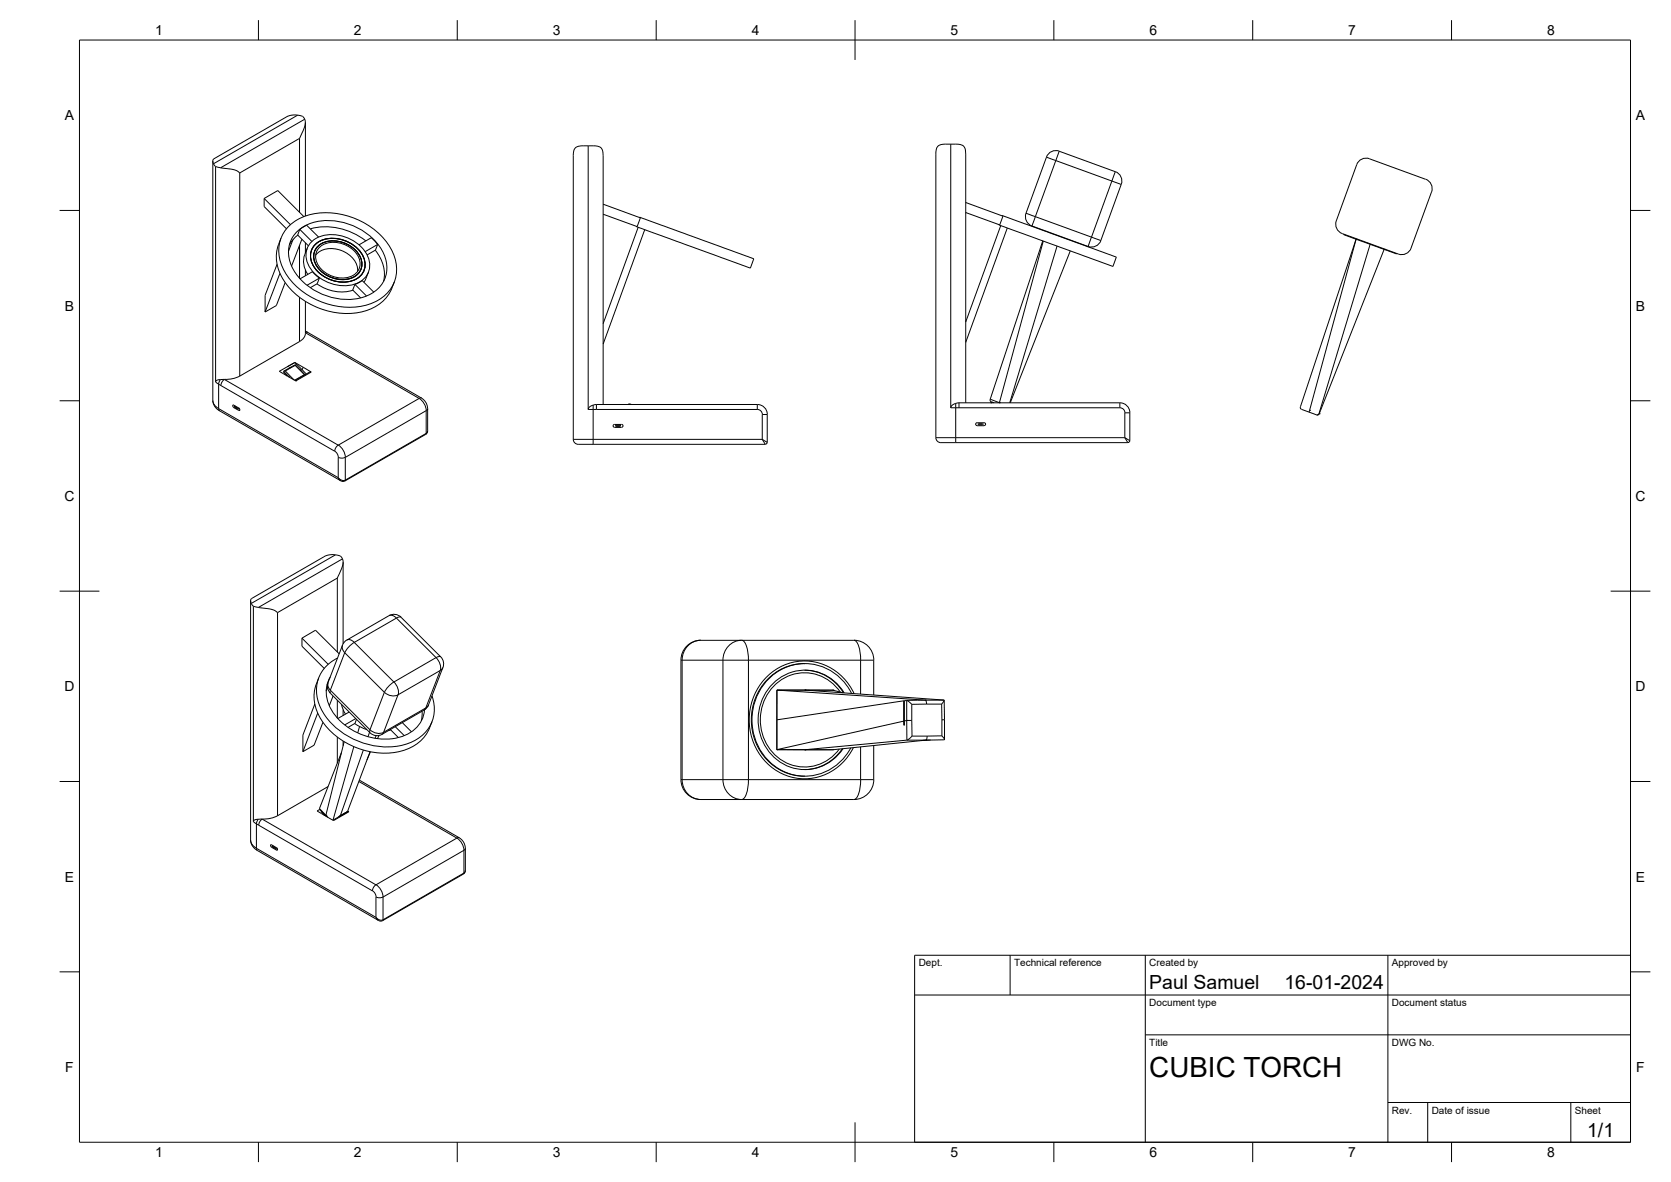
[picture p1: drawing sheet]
<svg xmlns="http://www.w3.org/2000/svg" width="420mm" height="297mm" viewBox="0 0 420 297" stroke-linecap="round" stroke-linejoin="round" font-family="sans-serif">
<!-- layer: Visible -->
<g fill="none" stroke="#000" stroke-width=".25">
<path d="M75.3 34.8l1.2-2.7a2.06 2.06 0 0 0 0-2.3 2.06 2.06 0 0 0-2-.9h-1.1l-1.1 .3-18.5 10.7a1.3 1.3 0 0 0 .4 2M76.8 30.8v23.5M144.7 37.2a4.4 4.4 0 0 1 3.2-.6v66.3a1.96 1.96 0 0 1 2.1-1.3h40.4a2.48 2.48 0 0 1 2.5 2.6v6.9l-.2 .5h-.3l-46.1 .1a1.76 1.76 0 0 1-2.2-1.3v-71.6l.2-1.1zM147.9 36.6h1.2a2.03 2.03 0 0 1 2.6 2.5v62.5M239.1 36.2h-1.3a2.03 2.03 0 0 0-2.5 2.5v71.3a1.77 1.77 0 0 0 2.2 1.2h46.1M239.1 36.2v66.3a1.96 1.96 0 0 1 2-1.3h40.5M239.1 36.2h1.2a2.03 2.03 0 0 1 2.5 2.5v62.5M266.3 38l14.1 5.1a2.51 2.51 0 0 1 1.5 3.2l-5.1 14.1M266.3 38a2.51 2.51 0 0 0-3.2 1.5l-5.1 14.1M53.5 40.5v60.1a3.1 3.1 0 0 0 1.7 2.7l31 17.7 .5-.1 20.5-11.8 .3-.9v-5.5a3.2 3.2 0 0 0-1.5-2.6l-29.2-16.9M54.2 41.9v54.1a1.04 1.04 0 0 1 1.3-.6h.4a8.8 8.8 0 0 0 4.4-.9M54.2 41.9l.6 .1a16.1 16.1 0 0 1 5.1 1.2l.4 .3"/>
<path d="M66.4 49.9v2l5.6 5.6M66.4 49.9l3.4-2 6.6 6.5M66.4 49.9l6.6 6.6M70.7 59.9a10.7 10.7 0 0 0 1.9 12.3 19.3 19.3 0 0 0 19.6 5.8 10 10 0 0 0 6.3-5.6M72.7 56.8a14.6 14.6 0 0 1 13.4-2.9 17.5 17.5 0 0 1 13.3 11.2 9.1 9.1 0 0 1-6.9 11.5 19.1 19.1 0 0 1-21-8.6 9.2 9.2 0 0 1 1.2-11.2zM74.5 58.4a12.4 12.4 0 0 1 12.1-2.4 14.7 14.7 0 0 1 10.3 8.7 7.6 7.6 0 0 1-5.8 10.1 15.9 15.9 0 0 1-17.7-7.7 7.6 7.6 0 0 1 1.1-8.7zM74.8 59.1l2.8 2.7M74.9 59.1l-1.2 1.1-1 1.4M75.4 57.6l-.6 1.5M75.4 57.6l3 3.1M77.1 56.6l3 3M77.1 56.6l-1.7 1"/>
<path d="M78.1 57.5a16.1 16.1 0 0 1 13.9 3M151.7 51.3l9.3 3.4-.8 2.2-8.5-3.1M160.5 57.1l-8.8 24.2M160.8 54.7l28.7 10.3-.8 2.4-28.7-10.5M162.1 57.7l-10.4 28.8M242.8 50.9l9.4 3.4-.8 2.2-8.6-3.1M251.6 56.7l-8.8 24.2M252 54.2l28.6 10.4-.8 2.4-28.6-10.6M253.3 57.3l-10.5 28.7M258 53.6a2.51 2.51 0 0 0 1.5 3.2M259.5 56.8l14.1 5.1M259.9 56.9v.1"/>
<path d="M337.9 58.9v.1l2.1 .8 11.1 4 .1-.1M341.1 41.4l-5.1 14.1a2.51 2.51 0 0 0 1.5 3.2l14.1 5.1a2.48 2.48 0 0 0 3.2-1.5l5.2-14.1a2.51 2.51 0 0 0-1.5-3.2M341.1 41.4a2.51 2.51 0 0 1 3.2-1.5l14.1 5.1M69.7 66.4l-3 7.8v4.2M70.4 68.7l-3.7 9.7M71.7 71l-2.2 5.8-2.8 1.6M73.7 60.2l-1.2 3M75.9 60.1l-2.6 6.8M76.8 75.8v8a2.42 2.42 0 0 1-1.5 2M76.8 61v2.6M76.8 67.9v1.4M77.2 62.4a5.9 5.9 0 0 0 .2 6.5"/>
<path d="M78 61.1a8.5 8.5 0 0 1 9.9-1.1 7.8 7.8 0 0 1 5 7.3 5.5 5.5 0 0 1-5.4 4.5 9.9 9.9 0 0 1-10.4-6.6 4.7 4.7 0 0 1 .9-4.1zM78.6 66.5a8.8 8.8 0 0 0 10.2 4M79.4 64.1a6 6 0 0 1 8-.3 5.1 5.1 0 0 1 2.5 4.4M79.7 71.3a10.3 10.3 0 0 0 9.1 1.6M80.3 69.9l-.5 1.4-1.8 1M80.3 69.9l-3.1 1.8M80.3 69.9l-1.7-1.6-3.2 1.8M80.4 62a6.7 6.7 0 0 1 10 3.3 3.7 3.7 0 0 1-3.9 4.6 7 7 0 0 1-7-4.4 3.3 3.3 0 0 1 .9-3.5zM81.5 60.9a7.8 7.8 0 0 1 9 3.5M89.2 71.5l-.5 1.4 2 2M89.2 71.5l3 2.9M89.3 71.5l1.8-1 2.9 2.9"/>
<path d="M92.1 69.9l-.6 1M92.6 68.4l-.6 1.5M94.4 62.9a9.2 9.2 0 0 1 2.1 7.8M95 61.4l-.6 1.5-2.1 1.2M95 61.4l-3.2 1.9M95 61.4l-1.6-1.7-3.1 1.8M99.1 70.9l-.6 1.5M262.2 60.5l-13.2 39.9 .1 .5 .9 .3M262.3 60.6l-11 40.6M265.8 61.8l-11.9 39.4M269.1 63l-15.1 38.2M273.2 61.8v.1"/>
<path d="M276.8 60.4a2.51 2.51 0 0 1-3.2 1.5M341 60.1l-14 42.2v.4l.3 .2 3.7 1.4M341 60.1h.1M341 60.1l-11.7 43M344.5 61.4l-12.8 42.6-.3 .3h-.4M348 62.7h.1M348 62.7l-16 40.5M71.7 93.2l-.3 .1-.1 .2 .9 1M72.2 92.2l-2 1.1 4.1 2.4M74.1 91.1l-1.9 1.1M74.1 91.1l4.2 2.4-4 2.2M74.1 91.1l2.9 2.9"/>
<path d="M74.1 91.1h.1M74.2 91.7v.1M74.2 91.7l-2.8 1.6M74.2 91.7l2.5 2.5M74.3 95.7h.1M75.3 85.8l-15 8.7M76.5 94.2h.2M78.2 93.5l-.2-.1-3.8 2.2M58.8 101.8l1.2 .7 .3 .6-1.5-.7M58.8 101.8l-.3 .2 .3 .4M59.1 102.2l.8 .5-.8-.3M59.1 102.2v.2"/>
<path d="M59.2 102.1l-.2 .1M60.1 102.6l-.3 .2M154.5 107.4h1.8M154.5 107.4l-.3-.2 .1-.5h2a.36 .36 0 0 1 .4 .3 .36 .36 0 0 1-.4 .4M154.9 107.2h1M155.9 107.1v-.2h-1v.2M158 101.6l.2-.1 .6 .1M158 101.6h.1M245.7 106.2h1.7l.4 .4-.4 .4h-1.7M245.7 106.2l-.4 .4 .4 .4M246.1 106.5l1.1 .1-1.1 .1M246.1 106.5v.2"/>
<path d="M249.2 101.2h.1M249.5 101.1l-.3 .1M251.3 101.2h.1M254 101.1v.1M281.6 101.2a2.51 2.51 0 0 1 2.5 2.5M284.1 110.7l-.1 .3-.4 .2M284.1 103.7v7M329.3 103.1h.1M329.3 103.1l-.2 .5M331.7 104l-.3 .3h-.4M331.7 104h.1M332 103.2h.1"/>
<path d="M332 103.2l-.3 .8M63 151v60.1a3.1 3.1 0 0 0 1.7 2.6l31 17.8 .5-.1 20.4-11.9 .4-.8v-5.5a3.2 3.2 0 0 0-1.5-2.6l-25.1-14.5M65 152.7l3.2 .4 .8 .3 .8 .6M65 152.6l-1.3-.2v54.1a1.04 1.04 0 0 1 1.3-.6h.9M84.8 145.3l1.1-2.4a2.32 2.32 0 0 0-.6-3.3h-.3a4.8 4.8 0 0 0-3.6 .3l-18.1 10.5a1.3 1.3 0 0 0 .4 2M86.3 141.3v20.5M75.9 160.4v2l5.6 5.6M75.9 160.4l3.4-2 6 5.9M75.9 160.4l6.6 6.5M79.2 176.9l-3 7.8v4.2M79.9 179.2l-3.7 9.7M80.1 170.4a10.7 10.7 0 0 0 2 12.3 19.3 19.3 0 0 0 19.5 5.8 10 10 0 0 0 6.4-5.6"/>
<path d="M82.4 172.8l-.4 .9M82.4 171.7l-.2 .3M82.5 171.5l3.6-9.4 .5-.7 .6-.6 10.6-6.1a2.51 2.51 0 0 1 3 .4l10 10 .6 .8 .1 1.4-4.2 10.6-.6 .5-10.6 6.1a2.48 2.48 0 0 1-3.1-.4l-9.9-9.9M82.5 171.5l-.1 1.4 .7 1.3M83 170.2a8.6 8.6 0 0 0 1.5 9.9 15.8 15.8 0 0 0 17.6 4.6 7.5 7.5 0 0 0 4.6-6.3M83.8 174.9l-1 2.5M84.9 165.4a9.1 9.1 0 0 0-3.8 13.4 19 19 0 0 0 22 7.8 9 9 0 0 0 5.5-11.7M85.9 177l.2 1 .8 1.4M86.3 178.4v1.4M87.8 178.9l-2.9 1.7M106.1 178.7l-.2 2.5M195.3 173.4h7.1"/>
<path d="M195.3 173.4v15M195.4 173.4l37.2 2.5M202.3 168.4a11.6 11.6 0 0 1 9.8 5.7M202.4 166.8a13.9 13.9 0 0 0-13.2 17.1 13.5 13.5 0 0 0 13.2 11.2M202.4 173.4l34.9 2.5a.65 .65 0 0 1-.4 .9l-.1 .1M202.4 173.4h7M209.4 173.4h.1M209.4 173.4l2.6 .7M212.3 174.1a11.5 11.5 0 0 0-11.5-5.6 11.5 11.5 0 0 0-9.6 8.5 12.3 12.3 0 0 0 12.1 16.4 11.6 11.6 0 0 0 8.7-5.3M214.1 174.3a13 13 0 0 0-13.1-7.5 13 13 0 0 0-11.3 9.9 14 14 0 0 0 12.9 18.4 13.2 13.2 0 0 0 11.3-7.2M214.7 160.9h-38.5a5 5 0 0 0-5 5v30a5 5 0 0 0 5 5h38.5M214.7 160.9a5 5 0 0 1 5 5v8.8"/>
<path d="M227.3 176.1h.1M227.3 176.1v5.1M227.3 176.1l-32 4.8M227.3 176.1v6.2M227.4 176.1v5.1M228 176l-.6 .1M228 176h.1M228 176l1.3 1M230.7 176h-2.7M232.6 175.9h.1M232.6 175.9l.2 .2 .2 .8M237.4 176l.1 4.9"/>
<path d="M81.2 181.5l-2.2 5.8-2.8 1.6M82.5 197.7l-13.2 7.5-1.6 .5-1.8 .1M85.8 189.2l-5.5 14 .1 .2M86.3 186.3v1.1M86.5 186.4l-4.6 18.5M89 187.6l-5.3 18.5M89.2 181.8l1.5 .9 1.6 .7M89.5 180.6l-2.8 1.6M89.6 180.8l-.3 1-1.8 1M90.4 182.6l-.5 1.6M91.4 188.5l-5.8 16.5M92.9 184l-.4 1.2"/>
<path d="M93 188.9l-5.6 15-1.8 1.1M93.1 188.9l-.8 2.1M94.6 184.9l-.3 .7M95.3 184.8l-.4 .8M98.2 183.3l2 2.1M98.2 183.4l-.5 .2M99.4 182.6l2.3 2.3M101.2 181.6l2.3 2.3M108.6 181.3l-.6 1.6M195.3 188.4h.1M195.3 188.4h7.1M209.4 188.4h.1"/>
<path d="M211.8 188.2a11.6 11.6 0 0 1-9.5 5.2M219.7 187.4v8.5a5 5 0 0 1-5 5M227.3 181.2v1.1M227.3 181.2l-32 7.2M227.4 181.2l-.1 1.1M228 181h.1M228 181l-.6 .2M228 186h.1M228 186l-25.6 2.4M229.3 181h-1.3M229.3 185l-1.2 1M232.8 186h.1"/>
<path d="M232.8 186l-23.4 2.4h-7M233.1 185l-.1 .7-.2 .3M236.8 184.9l.6 1M237.4 185.9l-5.8 .2M237.4 185.9h.1M237.5 180.9h-.7M237.5 180.9v5M68.3 212.3h-.2l.1 .5 1.3 .8h.2v-.5l-1.4-.8M68.6 212.6l-.1 .3 .8 .4-.8-.6M68.7 212.5l-.2 .1M69.6 213.1l-.3 .2M80.4 203.4l-.7 .4 2 1.2"/>
<path d="M80.4 203.4l1.5 1.6M80.8 203.9v.1l.9 1M81.7 205l2.1 1.2M81.9 204.9h.1M81.9 204.9v.1M81.9 205l.3 .2M83.8 206.2h.1M87.4 204l-2.2 1.3 .4-.3M87.4 203.8l.3 .2-3.8 2.2M87.7 204l-.2-.1-3.8 2.2"/>
</g>
<!-- layer: Visible Narrow -->
<g fill="none" stroke="#000" stroke-width=".25">
<path d="M74.8 28.9l-21.1 12.3M76.6 30l-21.1 12.2M263.1 39.5l2.4 .9M266.3 38l-.8 2.4M75.3 53.3v-18.5l-15 8.7v51M258 53.6l2.3 .8M260.3 54.4l-.8 2.4M260.3 54.4l14.1 5.2M265.5 40.4l14.1 5.1M265.5 40.4l-5.2 14M274.4 59.6l2.4 .8M274.4 59.6l-.8 2.3"/>
<path d="M279.6 45.5l2.3 .8M279.6 45.5l-5.2 14.1M280.4 43.1l-.8 2.4M75.3 61.6v8.4M75.3 74.7v11.1M78.6 66.5a4.3 4.3 0 0 1 3.2-6.4 8.6 8.6 0 0 1 9.8 5.1 4.2 4.2 0 0 1-2.8 5.3M79.5 61.2a8.3 8.3 0 0 1 10.5 1.3 4.7 4.7 0 0 1 .4 7.1 8.3 8.3 0 0 1-10.5-1.3 4.7 4.7 0 0 1-.4-7.1zM79.5 61.3a8.3 8.3 0 0 1 11.1 2 4.4 4.4 0 0 1-2.6 7.4 8.7 8.7 0 0 1-9.7-4.9 4.1 4.1 0 0 1 1.2-4.5zM80.1 61.7a7.3 7.3 0 0 1 10.9 4.1 4 4 0 0 1-4.4 4.5 7.4 7.4 0 0 1-7.7-5.3 3.6 3.6 0 0 1 1.2-3.3zM80.1 61.7a7.2 7.2 0 0 1 10.9 4.1 4 4 0 0 1-4.4 4.4 7.4 7.4 0 0 1-7.6-5.2 3.5 3.5 0 0 1 1.1-3.3zM81.5 60.9a3.9 3.9 0 0 0-1.2 6.8 7.6 7.6 0 0 0 9.1 1.7 3.7 3.7 0 0 0 1.1-5M55.5 95.4l-.5 1.1-.8-.5"/>
<path d="M55.5 96.9l-.5-.4v6.2l30 17.3M55.5 96.9l28.7 16.5M55.5 96.9l.4-1.1 .5-.5 28.6 16.6 20.4-11.8M71.3 93.3l1.3 1.3M72.6 94.6l.2 .2M72.6 94.6v.1M72.8 92.4h.1M72.8 92.4l.2 .1M72.9 94.4l-.3 .2M72.9 94.4l1.1 1.1M73 92.5l-1.3 .7 1.2 1.2M73 92.5l1.2-.7 1.2 1.2"/>
<path d="M74.6 91.6l-.3 .1M75.3 94.9l.1 .1M75.3 94.9l-1.2 .7M75.4 93l1.1 1.2-1.2 .7M75.5 93h.1M75.5 93h-.1M76.2 92.3l-.2 .6M76.8 83.2h.1M77.4 83.5l-.6 .1 28.6 16.5M53.5 100.6a2.45 2.45 0 0 0 1.5 2.1l.2 .6M59 102.3l-.2 .1M59.2 102.1l-.1 .1"/>
<path d="M59.9 102.5l-.1 .1M60.3 103l-.3 .1M84.8 112.1l.3-.3a3.9 3.9 0 0 1 1.7 3.1l-.7 .2a.95 .95 0 0 1-1.2-.9l-.7-.8 .1-.7zM85 114.9v5.1M105.4 100.1a3.9 3.9 0 0 1 1.8 3.1M106 100l-.6 .1M107.2 103.2v5.7M107.2 103.2l-20.4 11.7v5.8M107.2 108.9l-20.4 11.8M107.2 108.9l-.1 .2M107.5 108.2l-.3 .7M107.5 102.7l-.3 .5"/>
<path d="M144.1 110.4h5M147.9 102.9h1.2M149.1 110.4v1.3M149.1 101.8v1.1M149.1 102.9h41.3M149.1 102.9v7.5M149.1 110.4h42.6M150 101.6v1.3M158 101.6h.1M190.4 101.6v1.3M190.4 102.9a1.26 1.26 0 0 1 1.3 1.3M191.7 110.4l1.2 .8"/>
<path d="M191.7 110.4l.7 1.3M191.7 104.2h1.2M191.7 104.2v6.2M235.3 110h5M239.1 102.5h1.2M240.3 110v1.2M240.3 101.4v1.1M240.3 102.5v7.5M240.3 110h42.5M241.1 101.2v1.3M249 100.3l2.4 .9M249.2 101.2h.1"/>
<path d="M281.6 101.2v1.3h-41.3M281.6 102.5a1.26 1.26 0 0 1 1.3 1.2M282.8 110l1.3 .7M282.8 110l.8 1.2M284.1 103.7h-1.3v6.3M84.3 139.4l-21.1 12.2M85 120a1.6 1.6 0 0 0 1.8 .7M85 120l.7 .8M86.8 120.6l-.1 .3M86.1 140.4l-21.1 12.3M97.8 154.7a1.57 1.57 0 0 1 1.9 .6M99.7 155.3l-10.6 6.1"/>
<path d="M99.7 155.3l9.9 10M100.8 155.1l-.4-.1-.7 .3M82.5 171.5a1.78 1.78 0 0 0 .6 1.9v.8M84.8 163.8v-18.5l-15 8.7v51M84.8 175.9v4.6M86.1 162.1a1.78 1.78 0 0 0 .6 1.9M86.7 164l9.9 10-3.6 9.4M86.7 164l-3.6 9.4 9.9 10M87.2 160.8a1.57 1.57 0 0 1 1.9 .6M89.1 161.4l9.9 10 10.6-6.1M89.1 161.4l-1.5 1.2-.9 1.4M97.6 172.6l1.4-1.2a3.5 3.5 0 0 1 1.1 3.2 3.1 3.1 0 0 1-3.4-.6z"/>
<path d="M107.8 177.1l-1.1 1.3M109.6 165.3a3.5 3.5 0 0 1 1.1 3.2M110.7 168.5l-3.6 9.4-10.6 6.1 3.6-9.4M110.7 168.5l-10.6 6.1M110.8 165.1l-.4-.1-.7 .3M111.4 167.7l-.7 .8M171.2 165.9h.3M171.5 165.9h10.3M171.5 165.9v30M176.2 160.9a4.8 4.8 0 0 0-4.7 5M181.8 165.9h6.4M181.8 165.9v30"/>
<path d="M188.2 165.9l-.3-2.8a2.68 2.68 0 0 0-1.4-2.2 4.8 4.8 0 0 0-4.7 5M188.2 165.9v30M188.2 165.9h28.2M202.4 173.4h.1M202.4 173.4h-7l-.1 15h7.1M202.4 173.4h7M211.3 173.9a10.9 10.9 0 0 0-11.4-4.6 10.9 10.9 0 0 0-8.4 8.9 11.6 11.6 0 0 0 12.8 14.4 11 11 0 0 0 6.7-4.4M214.7 160.9a3.2 3.2 0 0 1 1.6 3.1l.1 1.9M214.8 174.3a13.6 13.6 0 0 0-13-8.2 13.6 13.6 0 0 0-12.3 9.1 14.9 14.9 0 0 0 10.7 20.3 13.7 13.7 0 0 0 14.4-7.6M216.4 165.9h3.3M216.4 165.9v8.5M228 176v10h6"/>
<path d="M229.3 177l7.5-.1v8l-7.5 .1zM237.4 175.9l-6.7 .1M84.8 185.2v6.6M90.2 196.4l24.7 14.2-20.4 11.8M93 183.4a3.1 3.1 0 0 0 3.5 .6l-.4 .5M93 183.4v.7M171.2 195.9h.3M171.5 195.9a4.9 4.9 0 0 0 4.7 5M171.5 195.9h10.3M181.8 195.9h6.4M181.8 195.9a4.7 4.7 0 0 0 5 4.9 6.2 6.2 0 0 0 1.4-4.9M188.2 195.9h28.2"/>
<path d="M195.3 180.9h.1M202.4 188.4h.1M202.4 188.4h7M216.4 195.9h3.3M216.4 187.7v8.2M216.4 195.9l-.3 2.8a2.68 2.68 0 0 1-1.4 2.2M63 211.1a2.42 2.42 0 0 0 1.5 2.1M63.7 206.5l.8 .5M64.5 207l.5 .4M64.5 207v6.2M64.5 213.2l30 17.3M64.5 213.2l.2 .5"/>
<path d="M65 205.8l-.5 1.2M65 207.4l28.6 16.5 .4-1.1 .5-.5M65.9 205.9l28.6 16.5M65.9 205.8l-.5 .5-.3 1.1M68.5 212.8l-.2 .1M68.7 212.6l-.2 .1M69.4 213l-.1 .1M69.8 213.5l-.3 .1M80.3 203.2l2.2 2.2M82.1 205.2h.1M115.5 210.5l-.6 .1a4 4 0 0 1 1.8 3.1M116.6 213.7v5.7"/>
<path d="M116.6 219.4l-20.3 11.7M116.6 213.7l-20.3 11.7M116.7 219.4l-.2 .2M117 218.7l-.4 .7M117 213.2l-.3 .5M93.7 223.9l.5 .5 .4 1M94.5 230.5a1.6 1.6 0 0 0 1.8 .6M94.5 230.5l.7 .8M94.5 225.4v5.1M94.5 225.4l1.1 .2 .7-.2M94.5 222.3a3.9 3.9 0 0 1 1.8 3.1M96.3 225.4v5.7"/>
<path d="M96.3 231.1l-.1 .3"/>
</g>
<!-- layer: BORDER -->
<g fill="none" stroke="#000" stroke-width=".25">
<path d="M20 10.1h390v276.9h-390zM65 5.1v5M115 5.1v5M165 5.1v5M215 5.1v10M265 5.1v5M315 5.1v5M365 5.1v5M15 52.9h5M410 52.9h5M15 100.7h5M410 100.7h5"/>
<path d="M15 148.6h10M405 148.6h10M15 196.4h5M410 196.4h5M15 244.2h5M410 244.2h5M65 287v5M115 287v5M165 287v5M215 282.1v9.9M265 287v5M315 287v5"/>
<path d="M365 287v5"/>
</g>
<!-- layer: TITLEBLOCK -->
<path d="M230 240.1h180v46.9h-180zM230 250h180M254 240.1v9.9M288 240.1v46.9M349 240.1v46.9M288 260.1h122M349 277.1h61M359 277.1v9.9M395 277.1v9.9" fill="none" stroke="#000" stroke-width=".25"/>
<text font-size="7" x="289" y="270.6">CUBIC TORCH</text>
<g font-size="4.9">
<text x="289" y="248.5">Paul Samuel</text>
<text x="323" y="248.5">16-01-2024</text>
<text x="399.1" y="285.7">1/1</text>
</g>
<g font-size="3.5">
<text x="39" y="8.8">1</text>
<text x="89" y="8.8">2</text>
<text x="139" y="8.8">3</text>
<text x="189" y="8.8">4</text>
<text x="239" y="8.8">5</text>
<text x="289" y="8.8">6</text>
<text x="339" y="8.8">7</text>
<text x="389" y="8.8">8</text>
<text x="16.3" y="30.2">A</text>
<text x="411.3" y="30.2">A</text>
<text x="16.3" y="78">B</text>
<text x="411.3" y="78">B</text>
<text x="16.2" y="125.9">C</text>
<text x="411.2" y="125.9">C</text>
<text x="16.2" y="173.7">D</text>
<text x="411.2" y="173.7">D</text>
<text x="16.3" y="221.6">E</text>
<text x="411.3" y="221.6">E</text>
<text x="16.4" y="269.4">F</text>
<text x="411.4" y="269.4">F</text>
<text x="39" y="290.8">1</text>
<text x="89" y="290.8">2</text>
<text x="139" y="290.8">3</text>
<text x="189" y="290.8">4</text>
<text x="239" y="290.8">5</text>
<text x="289" y="290.8">6</text>
<text x="339" y="290.8">7</text>
<text x="389" y="290.8">8</text>
</g>
<g font-size="2.5">
<text x="231" y="242.9">Dept.</text>
<text x="255" y="242.9">Technical reference</text>
<text x="289" y="242.9">Created by</text>
<text x="350" y="242.9">Approved by</text>
<text x="289" y="252.8">Document type</text>
<text x="350" y="252.8">Document status</text>
<text x="289" y="262.9">Title</text>
<text x="350" y="262.9">DWG No.</text>
<text x="350" y="279.9">Rev.</text>
<text x="360" y="279.9">Date of issue</text>
<text x="396" y="279.9">Sheet</text>
</g>
</svg>
